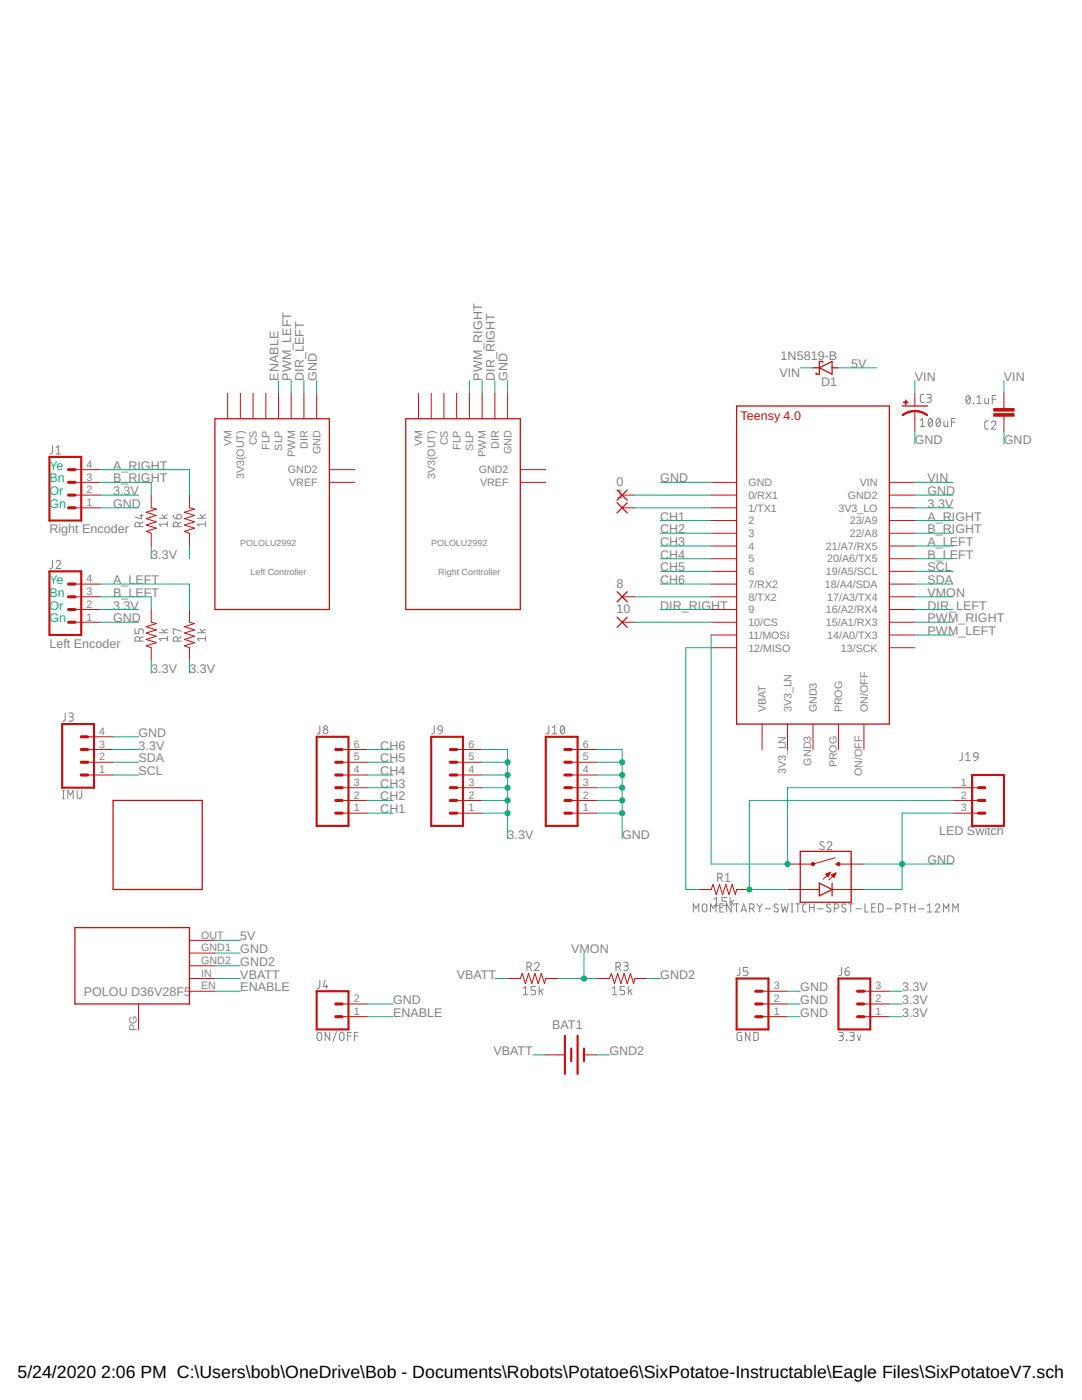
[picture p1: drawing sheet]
<svg xmlns="http://www.w3.org/2000/svg" width="216mm" height="279mm" viewBox="0 0 216 279" stroke-linecap="round" stroke-linejoin="round" font-family="sans-serif">
<g fill="none" stroke="#808080" stroke-width=".2">
<path d="M184.4 78.7h-.5l-.3 .4 .1 1 .2 .2h.5M184.9 78.7h.6a.36 .36 0 0 1 .3 .4 .36 .36 0 0 1-.3 .3h-.4M185.4 79.4a.44 .44 0 0 1 .4 .5 .44 .44 0 0 1-.4 .4h-.5M192.9 79.1l.3-.1a.95 .95 0 0 1 0 1.6 1 1 0 0 1-.3-1.5zM193.5 79.3l-.7 .9M194.9 79.3l.5-.3v1.6M196.5 79.5v.9l.3 .2h.5v-1.1M198 79.7h.7M198.7 79h-.7v1.6M10.5 89v1.4l-.2 .2h-.4M11.2 90.6h.9M11.2 89.3l.4-.3v1.6"/>
<path d="M183.6 83.9l.5-.4v1.6M183.6 85.1h.9M185.4 83.6l.3-.1a.95 .95 0 0 1 0 1.6 1 1 0 0 1-.3-1.5zM186 83.9l-.7 .9M187 83.6l.2-.1a.95 .95 0 0 1 0 1.6 1 1 0 0 1-.2-1.5zM187.6 83.9l-.7 .9M188.4 84.1v.9l.2 .1h.5v-1M189.8 84.2h.8M190.6 83.5h-.8v1.6M194.2 80.5l.1 .1zM194.9 80.6h.9M197.2 84l-.5 .1-.2 .3v1l.2 .2h.5"/>
<path d="M197.8 84.4a.44 .44 0 0 1 .7-.4 .44 .44 0 0 1 .1 .8l-.8 .8h.9M10.5 111.8v1.4l-.2 .2-.4 .1M11.2 112.2a.44 .44 0 0 1 .6-.3 .44 .44 0 0 1 .2 .6l-.8 1h.9M27.9 105.1v-.5a.46 .46 0 0 0-.5-.4 .46 .46 0 0 0-.5 .4v.5h1.7M27.9 102.9h.7M28.2 102.7v.8l-1.3-.3M28.6 104.2l-.7 .4M31.8 103.4h1.6M32.3 102.7l.6 .7M33.4 104.6h-1.6l.3 .5M33.4 104.1v1M33.4 102.7l-.8 .4"/>
<path d="M34.6 102.8l.3 .6 .4 .1M35.4 102.8a.46 .46 0 0 1 .7 .1 .46 .46 0 0 1-.3 .6h-.5zM35.5 105.1v-.5a.46 .46 0 0 0-.5-.4 .46 .46 0 0 0-.4 .4v.5h1.6M36.2 104.2l-.7 .4M39.4 103.4h1.6M39.9 102.7l.6 .7M41 104.6h-1.6l.4 .5M41 104.1v1M41 102.7l-.7 .4M26.9 125.5v.9h.8v-.5a.45 .45 0 0 1 .4-.4 .45 .45 0 0 1 .5 .4v.5M27.9 128v-.5a.46 .46 0 0 0-.5-.4 .46 .46 0 0 0-.5 .4v.5h1.7M28.6 127.1l-.7 .3"/>
<path d="M31.8 126.3h1.6M32.3 125.6l.6 .7M33.4 127v.9M33.4 127.4h-1.6l.3 .5M33.4 125.6l-.8 .4M35.5 128v-.5a.46 .46 0 0 0-.5-.4 .46 .46 0 0 0-.4 .4v.5h1.6M36.2 126l-1.6-.5v.9h.2M36.2 127.1l-.7 .3M39.4 126.3h1.6M39.9 125.6l.6 .7M41 127.4h-1.6l.4 .5M41 127v.9"/>
<path d="M41 125.6l-.7 .4M12.5 159.4h.3M12.5 157.8h.3M12.7 157.8v1.6M13 142.3v1.4l-.2 .2h-.3M13.5 159.4v-1.6l.6 .9 .5-.9v1.6M13.7 142.3h.6a.36 .36 0 0 1 .3 .4 .36 .36 0 0 1-.3 .3h-.4M14.2 143a.44 .44 0 0 1 .4 .5 .44 .44 0 0 1-.4 .4h-.5M15.4 157.8v1.2a.46 .46 0 0 0 .4 .4 .46 .46 0 0 0 .5-.4v-1.2M63.8 144.8v1.4l-.2 .2-.3 .1M86.7 144.8l-.1 1.4-.2 .2-.3 .1M87.5 145l.3-.2 .3 .2 .2 .7-.8-.1-.1-.3z"/>
<path d="M88.3 145.7l-.3 .6-.5 .2M109.5 144.8v1.4l-.2 .2-.3 .1M110.2 146.5h.9M110.2 145.2l.5-.4v1.7M112 144.9l.2-.1a.95 .95 0 0 1 0 1.7 1 1 0 0 1-.2-1.6zM112.6 145.2l-.7 .9M192 150.2v1.4l-.2 .2h-.3M192.7 151.8h.9M192.7 150.5l.4-.3v1.6M194.4 150.3l.3-.1 .3 .1 .2 .8-.8-.1-.1-.4zM195.2 151.1l-.2 .4-.6 .3M142.5 179.5l.5-.4v1.6"/>
<path d="M143.2 175.2h.5a.46 .46 0 0 0 .4-.5 .46 .46 0 0 0-.4-.4h-.5v1.6M143.8 175.2l.3 .7M144.8 174.6l.4-.3v1.6M144.8 175.9h.9M145 179.1h-.9v.7h.5a.46 .46 0 0 1 .4 .5 .46 .46 0 0 1-.4 .4h-.5M145.7 179.1v1.6M146 180l.4 .7M146.4 179.7l-.7 .5M164.4 168.1l-.4-.2-.3 .1-.1 .3 .1 .2 .6 .4a.38 .38 0 0 1 .1 .5 .38 .38 0 0 1-.5 .1l-.3-.2M165.1 168.3a.44 .44 0 0 1 .6-.3 .44 .44 0 0 1 .1 .7l-.7 .9h.9M63.8 195.6v1.4l-.5 .3M64.9 195.6l-.4 1.3h.9"/>
<path d="M65.2 196.5v.8M104.4 197.3l.5-.4v1.6M104.4 198.5h.9M105.1 193h.5a.46 .46 0 0 0 .4-.5 .46 .46 0 0 0-.4-.4h-.5v1.6M105.7 193l.3 .7M106.7 192.4a.45 .45 0 0 1 .6-.3 .45 .45 0 0 1 .2 .7l-.8 .9h.9M106.9 196.9h-.9v.7h.5a.46 .46 0 0 1 .4 .5 .46 .46 0 0 1-.4 .4h-.5M107.6 196.9v1.6M107.9 197.7l.4 .8M108.3 197.4l-.7 .6M122.2 198.5h.9M122.2 197.3l.4-.4v1.6"/>
<path d="M122.9 193h.5a.46 .46 0 0 0 .4-.5 .46 .46 0 0 0-.4-.4h-.5v1.6M123.4 193l.4 .7M124.5 192.1h.5a.36 .36 0 0 1 .4 .3 .36 .36 0 0 1-.4 .4h-.3M124.7 196.9h-1v.7h.6a.46 .46 0 0 1 .4 .5 .46 .46 0 0 1-.4 .4h-.6M124.9 192.8a.46 .46 0 0 1 .5 .4 .46 .46 0 0 1-.5 .5h-.4M125.4 196.9v1.6M125.7 197.7l.4 .8M126.1 197.4l-.7 .6M138.3 182v-1.6l.6 .9 .5-.9v1.6M140.3 180.5l.3-.1 .3 .1a1.33 1.33 0 0 1 .1 1.2l-.4 .3-.3-.1-.2-.3zM141.8 182v-1.6l.5 .9 .6-.9v1.6M142.5 180.7h.9"/>
<path d="M143.6 181.1h.6M144.4 180.4h-.8v1.6h.8M145.9 180.4v1.6l-.9-1.6v1.6M146.5 180.4h.9M147 180.4v1.6M147.6 193.1v1.4l-.5 .2M147.9 182l.5-1.6 .5 1.6M148 181.6h.8M149.2 193.1h-.9v.7h.6a.46 .46 0 0 1 .3 .5 .46 .46 0 0 1-.3 .4h-.6M149.6 181.3h.4a.46 .46 0 0 0 .5-.5 .46 .46 0 0 0-.5-.4h-.4v1.6M150.1 181.3l.4 .7M151 180.4l.6 .7"/>
<path d="M151.6 181.1v.9M152.1 180.4l-.5 .7M152.7 181.4h1.1M155.2 180.5l-.5-.1-.2 .3v.3l.6 .3a.4 .4 0 0 1 .1 .7 .4 .4 0 0 1-.6-.1l-.2-.1M155.9 180.4l.3 1.6 .4-1.1 .4 1.1 .3-1.6M157.9 182h.3M157.9 180.4h.3M158.1 180.4v1.6M158.7 180.4h.9M159.2 180.4v1.6M160.9 180.4h-.5l-.2 .3 .1 1.2 .6 .1M161.5 181.1h1"/>
<path d="M161.5 180.4v1.6M162.5 180.4v1.6M163.2 181.4h1.1M165.7 180.5l-.5-.1-.3 .3 .1 .3 .6 .3a.38 .38 0 0 1 .1 .5 .38 .38 0 0 1-.5 .2l-.3-.2M166.5 181.3h.4a.46 .46 0 0 0 .5-.5 .46 .46 0 0 0-.5-.4h-.4v1.6M167.9 193.1v1.4l-.5 .2M168.6 193.8h.6a.45 .45 0 0 1 .3 .5 .45 .45 0 0 1-.4 .4 .45 .45 0 0 1-.5-.5zM168.7 180.5l-.2-.1a.38 .38 0 0 0-.5 .1 .38 .38 0 0 0 .1 .6l.5 .2a.44 .44 0 0 1 0 .7 .44 .44 0 0 1-.7-.2M169.3 180.4h.9M169.4 193.1l-.5 .1-.3 .6M169.8 180.4v1.6M170.8 181.4h1.1"/>
<path d="M172.6 180.4v1.6h.7M173.9 181.1h.6M174.7 180.4h-.8v1.6h.8M175.3 180.4h.6l.3 .3v.9l-.3 .4h-.6zM176.9 181.4h1.1M178.8 181.3h.4a.46 .46 0 0 0 .5-.5 .46 .46 0 0 0-.5-.4h-.4v1.6M180.1 180.4h1M180.6 180.4v1.6M181.7 181.1h.9M181.7 180.4v1.6M182.6 180.4v1.6M183.3 181.4h1.1"/>
<path d="M185 182h.9M185 180.7l.5-.3v1.6M186.6 180.7a.44 .44 0 0 1 .6-.3 .44 .44 0 0 1 .2 .7l-.8 .9h.9M188.2 182v-1.6l.6 .9 .5-.9v1.6M190.1 182v-1.6l.5 .9 .6-.9v1.6M63.4 206.2l.3-.2 .3 .2 .2 .3v.7a.46 .46 0 0 1-.5 .5 .46 .46 0 0 1-.4-.5zM65.8 206v1.7l-.9-1.7v1.7M67.2 205.8l-.8 2M67.9 206.2l.3-.2 .3 .2 .1 1a.44 .44 0 0 1-.4 .5 .44 .44 0 0 1-.4-.5zM69.4 206.8h.7M70.1 206h-.7v1.7M70.7 206.8h.7"/>
<path d="M71.4 206h-.7v1.7M148 206l-.7 .1-.2 .1 .1 1.4 .8 .1v-.9h-.3M149.6 206v1.7l-.9-1.7v1.7M150.4 206l.6 .1 .3 .2v1.1l-.3 .2-.6 .1zM167.4 206h.5a.36 .36 0 0 1 .4 .4 .36 .36 0 0 1-.4 .4h-.3M167.8 206.8a.46 .46 0 0 1 .5 .4 .46 .46 0 0 1-.5 .5h-.4M168.9 207.6l.1 .1zM169.6 206h.5a.36 .36 0 0 1 .4 .4 .36 .36 0 0 1-.4 .4h-.3M170 206.8a.46 .46 0 0 1 .5 .4 .46 .46 0 0 1-.5 .5h-.4M171.1 206.6l.3 1.1 .4-1.1"/>
<circle cx="65" cy="145.2" r=".36"/>
<circle cx="65" cy="146" r=".46"/>
</g>
<g fill="none" stroke="#c90d0c" stroke-width=".25">
<path d="M162.2 73.4h1.3M163.5 73.4l2.5-1.3v2.6zM164.1 72.4v-.3h-.6v2.6h-.6v-.3M166 73.4h1.3M42.9 83.6h22.8v38h-22.8zM81 83.6h22.8v38h-22.8zM123.1 97.8l2.1 2M125.2 97.8l-2.1 2M147 81h30.5v63.5h-30.5zM180 81h5.1M123.1 100.3l2.1 2.1M123.1 118.1l2.1 2"/>
<path d="M125.2 100.3l-2.1 2.1M125.2 118.1l-2.1 2M123.1 123.2l2.1 2M125.2 123.2l-2.1 2M22.6 159.7h17.7v17.8h-17.7zM159.7 169.9h10.1v10.2h-10.1zM163.5 176.3l2.5 1.2-2.5 1.3zM166 176.3v2.5M14.9 185.1h22.9v15.3h-22.9z"/>
</g>
<g fill="none" stroke="#c90d0c" stroke-width=".2">
<path d="M45.4 78.5v5.1M48 78.5v5.1M50.5 78.5v5.1M53 78.5v5.1M55.6 78.5v5.1M58.1 78.5v5.1M60.6 78.5v5.1M63.2 78.5v5.1M83.5 78.5v5.1M86 78.5v5.1M88.6 78.5v5.1M91.1 78.5v5.1"/>
<path d="M93.7 78.5v5.1M96.2 78.5v5.1M98.7 78.5v5.1M101.3 78.5v5.1M182.5 78.5v2.5M200.3 78.5v3M14.9 98.8h5.1M14.9 96.3h5.1M14.9 93.7h5.1M30.2 98.8v2.5l1 .3-2 .6 2 .7-2 .6 2 .6-2 .7 2 .6-2 .6 1 .4v2.6M37.8 98.8v2.5l1 .3-2 .6 2 .7-2 .6 2 .6-2 .7 2 .6-2 .6 1 .4v2.6M65.7 96.3h5.1"/>
<path d="M65.7 93.7h5.1M103.8 96.3h5.1M103.8 93.7h5.1M124.1 98.8h2.6M141.9 98.8h5.1M141.9 96.3h5.1M177.5 98.8h5M177.5 96.3h5M182.5 82v4.1M200.3 83.1v3M14.9 101.3h5.1M14.9 116.6h5.1"/>
<path d="M14.9 119.1h5.1M124.1 101.3h2.6M124.1 119.1h2.6M141.9 101.3h5.1M141.9 103.9h5.1M141.9 106.4h5.1M141.9 109h5.1M141.9 111.5h5.1M141.9 114h5.1M141.9 116.6h5.1M141.9 119.1h5.1M177.5 101.3h5"/>
<path d="M177.5 103.9h5M177.5 106.4h5M177.5 109h5M177.5 111.5h5M177.5 114h5M177.5 116.6h5M177.5 119.1h5M14.9 121.6h5.1M14.9 124.2h5.1M30.2 121.6v2.6l1 .2-2 .7 2 .6-2 .6 2 .7-2 .6 2 .6-2 .7 1 .4v2.5M37.8 121.6v2.6l1 .2-2 .7 2 .6-2 .6 2 .7-2 .6 2 .6-2 .7 1 .4v2.5M124.1 124.2h2.6"/>
<path d="M141.9 121.6h5.1M141.9 124.2h5.1M141.9 126.7h5.1M141.9 129.3h5.1M177.5 121.6h5M177.5 124.2h5M177.5 126.7h5M177.5 129.3h5M17.5 154.7h5.1M17.5 152.1h5.1M17.5 149.6h5.1M17.5 147h5.1"/>
<path d="M68.3 159.7h5M68.3 157.2h5M68.3 154.7h5M68.3 152.1h5M68.3 149.6h5M91.1 159.7h5.1M91.1 157.2h5.1M91.1 154.7h5.1M91.1 152.1h5.1M91.1 149.6h5.1M114 159.7h5.1M114 157.2h5.1"/>
<path d="M114 154.7h5.1M114 152.1h5.1M114 149.6h5.1M152.1 144.5v5.1M157.1 144.5v5.1M162.2 144.5v5.1M167.3 144.5v5.1M172.4 144.5v5.1M190.2 159.7h5M190.2 157.2h5M68.3 162.3h5M91.1 162.3h5.1"/>
<path d="M114 162.3h5.1M139.4 177.5h2.5l.4-1 .6 2 .7-2 .6 2 .6-2 .7 2 .6-2 .6 2 .3-1h2.5M157.1 177.5h6.4M164.8 174.5l.9-.4-.4 .9zM164.8 174.5h.7M164.9 174.4h.6M165 174.7h.4M165.1 174.8h.3M165.2 174.3h.4M165.2 174.9h.1M165.4 174.2h.2M165.7 174.1l-1.4 1.4"/>
<path d="M165.9 174.6l.9-.4-.4 .9zM166 174.7h.6M166 177.5h6.4M166 174.5h.7M166.1 174.8h.5M166.2 174.9h.3M166.3 174.4h.4M166.3 175h.2M166.6 174.3h.2M166.7 171.2l-4.5 1.2h-5.1M166.7 172.4h5.7M166.8 174.2l-1.4 1.4"/>
<path d="M190.2 162.3h5M37.8 187.7h5.1M37.8 190.2h5.1M37.8 192.7h5.1M37.8 195.3h5.1M37.8 197.8h5.1M101.3 195.3h2.5l.4-1 .6 2 .7-2 .6 2 .6-2 .7 2 .6-2 .6 2 .3-1h2.5M119.1 195.3h2.5l.4-1 .6 2 .7-2 .6 2 .6-2 .7 2 .6-2 .6 2 .3-1h2.5M152.1 197.8h5M172.4 197.8h5.1M27.6 200.4v5M68.3 202.9h5"/>
<path d="M68.3 200.4h5M108.9 210.5h3.6M116.5 210.5h2.6M152.1 202.9h5M152.1 200.4h5M172.4 202.9h5.1M172.4 200.4h5.1"/>
</g>
<g fill="none" stroke="#c90d0c" stroke-width=".42">
<path d="M9.9 91.2h6.3v12.7h-6.3zM9.9 114h6.3v12.7h-6.3zM12.4 144.5h6.4v12.7h-6.4zM63.2 147h6.3v17.8h-6.3zM86 147h6.4v17.8h-6.4zM108.9 147h6.4v17.8h-6.4zM194 154.7h6.3v10.1h-6.3zM63.2 197.8h6.3v7.6h-6.3zM147 195.3h6.3v10.1h-6.3zM167.3 195.3h6.4v10.1h-6.4zM112.7 206.7v7.6M114 209.3v2.5"/>
<path d="M115.3 206.7v7.6M116.5 209.3v2.5"/>
</g>
<g fill="none" stroke="#c90d0c" stroke-width=".61">
<path d="M13.7 96.3h1.2M13.7 98.8h1.2M13.7 93.7h1.2M13.7 101.3h1.2M13.7 119.1h1.2M13.7 116.6h1.2M13.7 121.6h1.2M13.7 124.2h1.2M16.2 152.1h1.3M16.2 154.7h1.3M16.2 149.6h1.3M16.2 147h1.3"/>
<path d="M67 157.2h1.3M67 159.7h1.3M67 152.1h1.3M67 154.7h1.3M67 149.6h1.3M89.9 157.2h1.2M89.9 159.7h1.2M89.9 152.1h1.2M89.9 154.7h1.2M89.9 149.6h1.2M112.7 157.2h1.3M112.7 159.7h1.3"/>
<path d="M112.7 152.1h1.3M112.7 154.7h1.3M112.7 149.6h1.3M195.2 157.2h1.3M195.2 159.7h1.3M67 162.3h1.3M89.9 162.3h1.2M112.7 162.3h1.3M195.2 162.3h1.3M150.8 197.8h1.3M171.1 197.8h1.3M67 200.4h1.3"/>
<path d="M67 202.9h1.3M150.8 200.4h1.3M150.8 202.9h1.3M171.1 200.4h1.3M171.1 202.9h1.3"/>
</g>
<g fill="#c90d0c" stroke="#c90d0c" stroke-width=".2">
<path d="M198.3 81.5h4.1v.5h-4.1z"/>
<path d="M198.3 82.5h4.1v.6h-4.1z"/>
<path d="M180.3 80.2h.9v.1h-.9z"/>
<path d="M180.7 79.8h.1v.9h-.1z"/>
</g>
<g fill="#c90d0c" stroke="#c90d0c" stroke-width=".2">
<path d="M182.5 81.9h.3a3.9 3.9 0 0 1 2.3 .9l-.1 .2-.9-.5-1.6-.4z" fill-rule="evenodd"/>
<path d="M180 82.8l1.2-.7 1.3-.2v.3l-1 .1-1.4 .7z" fill-rule="evenodd"/>
<circle cx="162.2" cy="172.4" r=".33"/>
<circle cx="167.3" cy="172.4" r=".33"/>
</g>
<g fill="none" stroke="#0dab76" stroke-width=".2">
<path d="M55.6 75.9v2.6M58.1 75.9v2.6M60.6 75.9v2.6M63.2 75.9v2.6M93.7 75.9v2.6M96.2 75.9v2.6M98.7 75.9v2.6M101.3 75.9v2.6M159.7 73.4h2.5M167.3 73.4h7.6M182.5 75.9v2.6M200.3 75.9v2.6"/>
<path d="M20 98.8h7.6M20 96.3h10.2v2.5M20 93.7h17.8v5.1M126.7 98.8h15.2M131.8 96.3h10.1M182.5 98.8h7.7M182.5 96.3h7.7M182.5 86.1v2.5M200.3 86.1v2.5M20 101.3h7.6M20 119.1h10.2v2.5M20 116.6h17.8v5"/>
<path d="M30.2 109v2.5M37.8 109v2.5M126.7 101.3h15.2M126.7 119.1h15.2M131.8 111.5h10.1M131.8 116.6h10.1M131.8 109h10.1M131.8 103.9h10.1M131.8 106.4h10.1M131.8 114h10.1M182.5 101.3h7.7M182.5 119.1h7.7"/>
<path d="M182.5 111.5h7.7M182.5 116.6h7.7M182.5 109h7.7M182.5 103.9h7.7M182.5 106.4h7.7M182.5 114h7.7M20 124.2h7.6M20 121.6h7.6M30.2 131.8v2.5M37.8 131.8v2.5M126.7 124.2h15.2M131.8 121.6h10.1"/>
<path d="M141.9 126.7v45.7h15.2v-15.2h33.1M141.9 129.3h-5.1v48.2h2.6M182.5 124.2h7.7M182.5 121.6h7.7M182.5 126.7h7.7M22.6 149.6h5M22.6 152.1h5M22.6 154.7h5M22.6 147h5M73.3 149.6h5.1M73.3 152.1h5.1M73.3 154.7h5.1"/>
<path d="M73.3 157.2h5.1M73.3 159.7h5.1M96.2 149.6h5.1v17.8M96.2 152.1h5.1M96.2 154.7h5.1M96.2 157.2h5.1M96.2 159.7h5.1M119.1 149.6h5v17.8M119.1 152.1h5M119.1 154.7h5M119.1 157.2h5M119.1 159.7h5"/>
<path d="M190.2 159.7h-40.7v17.8h7.6M73.3 162.3h5.1M96.2 162.3h5.1M119.1 162.3h5M172.4 172.4h17.8M190.2 162.3h-10.2v15.2h-7.6M42.9 190.2h5.1M42.9 197.8h5.1M42.9 187.7h5.1M42.9 195.3h5.1M42.9 192.7h5.1M98.7 195.3h2.6"/>
<path d="M111.4 195.3h7.7M116.5 190.2v5.1M129.2 195.3h2.6M157.1 197.8h2.6M177.5 197.8h2.5M73.3 200.4h5.1M73.3 202.9h5.1M106.4 210.5h2.5M119.1 210.5h2.5M157.1 200.4h2.6M157.1 202.9h2.6M177.5 200.4h2.5"/>
<path d="M177.5 202.9h2.5"/>
</g>
<g fill="#0dab76" stroke="#0dab76" stroke-width=".2">
<circle cx="124.1" cy="152.1" r=".51"/>
<circle cx="124.1" cy="154.7" r=".51"/>
<circle cx="124.1" cy="157.2" r=".51"/>
<circle cx="124.1" cy="159.7" r=".51"/>
<circle cx="124.1" cy="162.3" r=".51"/>
<circle cx="180" cy="172.4" r=".51"/>
<circle cx="101.3" cy="152.1" r=".51"/>
<circle cx="101.3" cy="154.7" r=".51"/>
<circle cx="101.3" cy="157.2" r=".51"/>
<circle cx="101.3" cy="159.7" r=".51"/>
<circle cx="101.3" cy="162.3" r=".51"/>
<circle cx="149.5" cy="177.5" r=".51"/>
<circle cx="157.1" cy="172.4" r=".51"/>
<circle cx="116.5" cy="195.3" r=".51"/>
</g>
<g font-size="3.5">
<text x="3.5" y="274.9">5/24/2020</text>
<text x="20.2" y="274.9">2:06 PM C:\Users\bob\OneDrive\Bob - Documents\Robots\Potatoe6\SixPotatoe-Instructable\Eagle Files\SixPotatoeV7.sch (Sh</text>
</g>
<g font-size="2.5" fill="#808080">
<text x="155.8" y="71.8">1N5819-B</text>
<text x="55.6" y="75.9" transform="rotate(-90 55.6 75.9)">ENABLE</text>
<text x="58.1" y="75.9" transform="rotate(-90 58.1 75.9)">PWM_LEFT</text>
<text x="60.7" y="75.9" transform="rotate(-90 60.7 75.9)">DIR_LEFT</text>
<text x="63.2" y="75.9" transform="rotate(-90 63.2 75.9)">GND</text>
<text x="96.2" y="75.9" transform="rotate(-90 96.2 75.9)">PWM_RIGHT</text>
<text x="98.7" y="75.9" transform="rotate(-90 98.7 75.9)">DIR_RIGHT</text>
<text x="101.3" y="75.9" transform="rotate(-90 101.3 75.9)">GND</text>
<text x="155.5" y="75.2">VIN</text>
<text x="163.9" y="77.1">D1</text>
<text x="169.8" y="73.4">5V</text>
<text x="182.5" y="75.9">VIN</text>
<text x="200.3" y="75.9">VIN</text>
<text x="182.5" y="88.6">GND</text>
<text x="200.3" y="88.6">GND</text>
<text x="22.6" y="93.7">A_RIGHT</text>
<text x="22.6" y="101.3">GND</text>
<text x="22.6" y="98.8">3.3V</text>
<text x="22.6" y="96.3">B_RIGHT</text>
<text x="123" y="96.9">0</text>
<text x="123" y="99.5">1</text>
<text x="131.8" y="96.3">GND</text>
<text x="185.1" y="98.8">GND</text>
<text x="185.1" y="101.3">3.3V</text>
<text x="185.1" y="96.3">VIN</text>
<text x="9.9" y="106.4">Right Encoder</text>
<text x="131.8" y="103.9">CH1</text>
<text x="131.8" y="106.4">CH2</text>
<text x="185.1" y="103.9">A_RIGHT</text>
<text x="185.1" y="106.4">B_RIGHT</text>
<text x="30.2" y="111.5">3.3V</text>
<text x="131.8" y="109">CH3</text>
<text x="131.8" y="111.5">CH4</text>
<text x="185.1" y="111.5">B_LEFT</text>
<text x="185.1" y="109">A_LEFT</text>
<text x="22.6" y="119.1">B_LEF</text>
<text x="22.6" y="116.6">A_LEFT</text>
<text x="30.2" y="119.1">T</text>
<text x="123" y="117.3">8</text>
<text x="131.8" y="114">CH5</text>
<text x="131.8" y="116.6">CH6</text>
<text x="185.1" y="114">SCL</text>
<text x="185.1" y="116.6">SDA</text>
<text x="185.1" y="119.1">VMON</text>
<text x="22.6" y="124.2">GND</text>
<text x="22.6" y="121.7">3.3V</text>
<text x="123" y="122.3">10</text>
<text x="131.8" y="121.7">DIR_RIGHT</text>
<text x="185.1" y="124.2">PWM_RIGHT</text>
<text x="185.1" y="121.7">DIR_LEFT</text>
<text x="9.9" y="129.3">Left Encoder</text>
<text x="185.1" y="126.7">PWM_LEFT</text>
<text x="30.2" y="134.3">3.3V</text>
<text x="37.8" y="134.3">3.3V</text>
<text x="27.6" y="147">GND</text>
<text x="27.6" y="149.6">3.3V</text>
<text x="75.9" y="149.6">CH6</text>
<text x="27.6" y="154.7">SCL</text>
<text x="27.6" y="152.1">SDA</text>
<text x="75.9" y="154.7">CH4</text>
<text x="75.9" y="152.1">CH5</text>
<text x="75.9" y="159.7">CH2</text>
<text x="75.9" y="157.2">CH3</text>
<text x="75.9" y="162.3">CH1</text>
<text x="101.3" y="167.4">3.3V</text>
<text x="124.1" y="167.4">GND</text>
<text x="187.4" y="166.6">LED Switch</text>
<text x="185.1" y="172.4">GND</text>
<text x="48" y="190.2">GND</text>
<text x="48" y="187.7">5V</text>
<text x="114" y="190.2">VMON</text>
<text x="48" y="195.3">VBATT</text>
<text x="48" y="192.8">GND2</text>
<text x="48" y="197.8">ENABLE</text>
<text x="91.1" y="195.3">VBATT</text>
<text x="131.8" y="195.3">GND2</text>
<text x="159.7" y="197.8">GND</text>
<text x="180" y="197.8">3.3V</text>
<text x="16.7" y="198.8">POLOU D36V28F5</text>
<text x="78.4" y="200.4">GND</text>
<text x="78.4" y="202.9">ENABLE</text>
<text x="159.7" y="200.4">GND</text>
<text x="159.7" y="202.9">GND</text>
<text x="180" y="200.4">3.3V</text>
<text x="180" y="202.9">3.3V</text>
<text x="110.2" y="205.4">BAT1</text>
<text x="98.4" y="210.5">VBATT</text>
<text x="121.6" y="210.5">GND2</text>
</g>
<text font-size="2.5" fill="#c90d0c" x="147.8" y="83.8">Teensy 4.0</text>
<g font-size="2.5" fill="#0dab76">
<text x="9.9" y="93.7">Ye</text>
<text x="9.9" y="96.3">Bn</text>
<text x="9.9" y="98.8">Or</text>
<text x="9.9" y="101.3">Gn</text>
<text x="9.9" y="119.1">Bn</text>
<text x="9.9" y="116.6">Ye</text>
<text x="9.9" y="124.2">Gn</text>
<text x="9.9" y="121.7">Or</text>
</g>
<g font-size="2.1" fill="#808080">
<text x="46.2" y="89.1" transform="rotate(-90 46.2 89.1)">VM</text>
<text x="51.3" y="88.9" transform="rotate(-90 51.3 88.9)">CS</text>
<text x="53.8" y="89.8" transform="rotate(-90 53.8 89.8)">FLP</text>
<text x="56.3" y="89.9" transform="rotate(-90 56.3 89.9)">SLP</text>
<text x="61.4" y="89.6" transform="rotate(-90 61.4 89.6)">DIR</text>
<text x="84.3" y="89.1" transform="rotate(-90 84.3 89.1)">VM</text>
<text x="89.3" y="88.9" transform="rotate(-90 89.3 88.9)">CS</text>
<text x="91.9" y="89.8" transform="rotate(-90 91.9 89.8)">FLP</text>
<text x="94.4" y="89.9" transform="rotate(-90 94.4 89.9)">SLP</text>
<text x="99.5" y="89.6" transform="rotate(-90 99.5 89.6)">DIR</text>
<text x="17.3" y="95.9">3</text>
<text x="17.3" y="93.4">4</text>
<text x="48.7" y="95.7" transform="rotate(-90 48.7 95.7)">3V3(OUT)</text>
<text x="57.4" y="94.5">GND2</text>
<text x="58.9" y="91.2" transform="rotate(-90 58.9 91.2)">PWM</text>
<text x="64" y="90.7" transform="rotate(-90 64 90.7)">GND</text>
<text x="86.8" y="95.7" transform="rotate(-90 86.8 95.7)">3V3(OUT)</text>
<text x="95.5" y="94.5">GND2</text>
<text x="97" y="91.2" transform="rotate(-90 97 91.2)">PWM</text>
<text x="102" y="90.7" transform="rotate(-90 102 90.7)">GND</text>
<text x="17.3" y="101">1</text>
<text x="17.3" y="98.4">2</text>
<text x="57.7" y="97">VREF</text>
<text x="95.8" y="97">VREF</text>
<text x="149.3" y="99.6">0/RX1</text>
<text x="149.3" y="97">GND</text>
<text x="169.2" y="99.6">GND2</text>
<text x="171.6" y="97">VIN</text>
<text x="149.3" y="102.1">1/TX1</text>
<text x="149.3" y="104.6">2</text>
<text x="149.3" y="107.2">3</text>
<text x="167.3" y="102.1">3V3_LO</text>
<text x="169.6" y="104.6">23/A9</text>
<text x="169.6" y="107.2">22/A8</text>
<text x="149.3" y="109.7">4</text>
<text x="149.3" y="112.3">5</text>
<text x="164.8" y="109.7">21/A7/RX5</text>
<text x="165.1" y="112.3">20/A6/TX5</text>
<text x="17.3" y="118.8">3</text>
<text x="17.3" y="116.2">4</text>
<text x="149.3" y="114.8">6</text>
<text x="149.3" y="117.3">7/RX2</text>
<text x="149.3" y="119.9">8/TX2</text>
<text x="164.6" y="117.3">18/A4/SDA</text>
<text x="164.8" y="114.8">19/A5/SCL</text>
<text x="165.1" y="119.9">17/A3/TX4</text>
<text x="17.3" y="123.8">1</text>
<text x="17.3" y="121.3">2</text>
<text x="149.3" y="122.4">9</text>
<text x="149.3" y="125">10/CS</text>
<text x="164.8" y="122.4">16/A2/RX4</text>
<text x="164.8" y="125">15/A1/RX3</text>
<text x="149.3" y="127.5">11/MOSI</text>
<text x="149.3" y="130">12/MISO</text>
<text x="165.1" y="127.5">14/A0/TX3</text>
<text x="167.8" y="130">13/SCK</text>
<text x="152.8" y="142.2" transform="rotate(-90 152.8 142.2)">VBAT</text>
<text x="157.9" y="142.2" transform="rotate(-90 157.9 142.2)">3V3_LN</text>
<text x="163" y="142.2" transform="rotate(-90 163 142.2)">GND3</text>
<text x="168.1" y="142.2" transform="rotate(-90 168.1 142.2)">PROG</text>
<text x="173.1" y="142.2" transform="rotate(-90 173.1 142.2)">ON/OFF</text>
<text x="19.8" y="149.2">3</text>
<text x="19.8" y="146.7">4</text>
<text x="70.6" y="149.2">6</text>
<text x="93.5" y="149.2">6</text>
<text x="116.3" y="149.2">6</text>
<text x="19.8" y="154.3">1</text>
<text x="19.8" y="151.8">2</text>
<text x="70.6" y="154.3">4</text>
<text x="70.6" y="151.8">5</text>
<text x="93.5" y="154.3">4</text>
<text x="93.5" y="151.8">5</text>
<text x="116.3" y="154.3">4</text>
<text x="116.3" y="151.8">5</text>
<text x="156.8" y="154.5" transform="rotate(-90 156.8 154.5)">3V3_LN</text>
<text x="161.9" y="152.8" transform="rotate(-90 161.9 152.8)">GND3</text>
<text x="166.9" y="153.1" transform="rotate(-90 166.9 153.1)">PROG</text>
<text x="172" y="154.9" transform="rotate(-90 172 154.9)">ON/OFF</text>
<text x="70.6" y="161.9">1</text>
<text x="70.6" y="159.4">2</text>
<text x="70.6" y="156.8">3</text>
<text x="93.5" y="161.9">1</text>
<text x="93.5" y="159.4">2</text>
<text x="93.5" y="156.8">3</text>
<text x="116.3" y="161.9">1</text>
<text x="116.3" y="159.4">2</text>
<text x="116.3" y="156.8">3</text>
<text x="191.7" y="156.8">1</text>
<text x="191.7" y="159.4">2</text>
<text x="191.7" y="161.9">3</text>
<text x="40.1" y="187.3">OUT</text>
<text x="40.1" y="189.9">GND1</text>
<text x="40.1" y="192.4">GND2</text>
<text x="40.1" y="194.9">IN</text>
<text x="40.1" y="197.5">EN</text>
<text x="154.4" y="197.5">3</text>
<text x="174.7" y="197.5">3</text>
<text x="70.6" y="202.6">1</text>
<text x="70.6" y="200">2</text>
<text x="154.4" y="202.6">1</text>
<text x="154.4" y="200">2</text>
<text x="174.7" y="202.6">1</text>
<text x="174.7" y="200">2</text>
<text x="27.3" y="205.8" transform="rotate(-90 27.3 205.8)">PG</text>
</g>
<g font-size="1.8" fill="#808080">
<text x="48" y="109">POLOLU2992</text>
<text x="86" y="109">POLOLU2992</text>
<text x="50" y="114.7">Left Controller</text>
<text x="87.5" y="114.7">Right Controller</text>
</g>
</svg>
